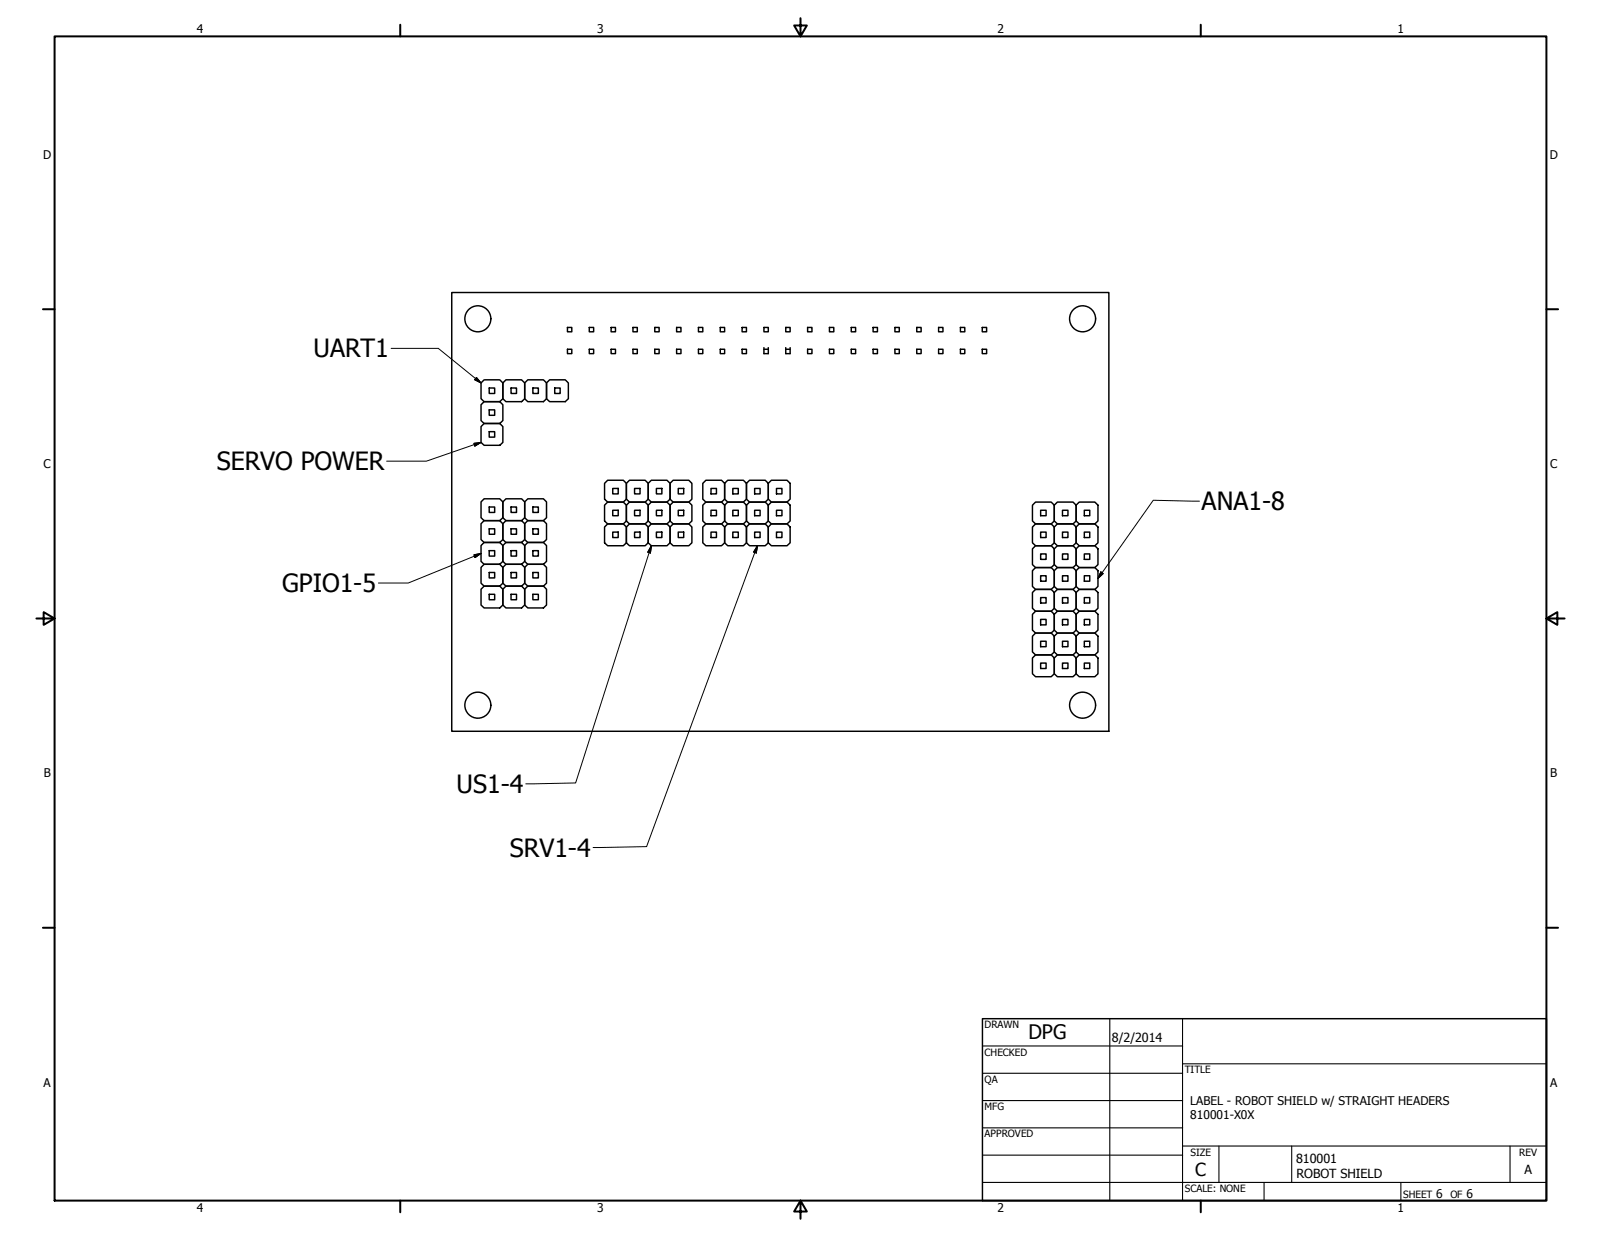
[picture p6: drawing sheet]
<svg xmlns="http://www.w3.org/2000/svg" width="559mm" height="432mm" viewBox="0 0 559 432" stroke-linecap="round" stroke-linejoin="round" font-family="sans-serif">
<!-- layer: Title (ANSI) -->
<g fill="none" stroke="#000" stroke-width=".51">
<path d="M157.7 102.1h229.3v153.2h-229.3zM198.1 114.3h1.5v1.5h-1.5zM205.7 114.3h1.5v1.5h-1.5zM213.3 114.3h1.5v1.5h-1.5zM220.9 114.3h1.5v1.5h-1.5zM228.5 114.3h1.6v1.5h-1.6zM236.2 114.3h1.5v1.5h-1.5zM243.8 114.3h1.5v1.5h-1.5zM251.4 114.3h1.5v1.5h-1.5zM259 114.3h1.5v1.5h-1.5zM266.6 114.3h1.6v1.5h-1.6zM274.3 114.3h1.5v1.5h-1.5z"/>
<path d="M281.9 114.3h1.5v1.5h-1.5zM289.5 114.3h1.5v1.5h-1.5zM297.1 114.3h1.5v1.5h-1.5zM304.7 114.3h1.6v1.5h-1.6zM312.4 114.3h1.5v1.5h-1.5zM320 114.3h1.5v1.5h-1.5zM327.6 114.3h1.5v1.5h-1.5zM335.2 114.3h1.5v1.5h-1.5zM342.8 114.3h1.6v1.5h-1.6zM167.9 133.7l1.1-1.1h5.4l1.1 1.1v5.5l-1.1 1h-5.4l-1.1-1zM170.8 135.4h1.9v2h-1.9zM175.5 133.7l1.1-1.1h5.5l1 1.1v5.5l-1 1h-5.5l-1.1-1z"/>
<path d="M178.4 135.4h1.9v2h-1.9zM183.1 133.7l1.1-1.1h5.5l1.1 1.1v5.5l-1.1 1h-5.5l-1.1-1zM186 135.4h1.9v2h-1.9zM190.8 133.7l1-1.1h5.5l1.1 1.1v5.5l-1.1 1h-5.5l-1-1zM193.6 135.4h1.9v2h-1.9zM198.1 121.9h1.5v1.5h-1.5zM205.7 121.9h1.5v1.5h-1.5zM213.3 121.9h1.5v1.5h-1.5zM220.9 121.9h1.5v1.5h-1.5zM228.5 121.9h1.6v1.5h-1.6zM236.2 121.9h1.5v1.5h-1.5zM243.8 121.9h1.5v1.5h-1.5z"/>
<path d="M251.4 121.9h1.5v1.5h-1.5zM259 121.9h1.5v1.5h-1.5zM266.6 121.3v2.1h1.6v-2.1M266.6 121.9h1.6M274.3 121.3v2.1h1.5v-2.1M274.3 121.9h1.5M281.9 121.9h1.5v1.5h-1.5zM289.5 121.9h1.5v1.5h-1.5zM297.1 121.9h1.5v1.5h-1.5zM304.7 121.9h1.6v1.5h-1.6zM312.4 121.9h1.5v1.5h-1.5zM320 121.9h1.5v1.5h-1.5z"/>
<path d="M327.6 121.9h1.5v1.5h-1.5zM335.2 121.9h1.5v1.5h-1.5zM342.8 121.9h1.6v1.5h-1.6zM167.9 148.9l1.1-1.1h5.4l1.1 1.1v5.5l-1.1 1h-5.4l-1.1-1zM167.9 141.3l1.1-1.1h5.4l1.1 1.1v5.5l-1.1 1h-5.4l-1.1-1zM170.8 150.7h1.9v1.9h-1.9zM170.8 143.1h1.9v1.9h-1.9zM167.9 175.2l1.1-1.1h5.4l1.1 1.1v5.5l-1.1 1h-5.4l-1.1-1zM170.8 177h1.9v1.9h-1.9zM175.5 175.2l1.1-1.1h5.5l1 1.1v5.5l-1 1h-5.5l-1.1-1zM178.4 177h1.9v1.9h-1.9zM183.1 175.2l1.1-1.1h5.5l1.1 1.1v5.5l-1.1 1h-5.5l-1.1-1z"/>
<path d="M186 177h1.9v1.9h-1.9zM211 168.7l1.1-1.1h5.5l1 1.1v5.5l-1 1.1h-5.5l-1.1-1.1zM211 176.3l1.1-1h5.5l1 1v5.6l-1 1h-5.5l-1.1-1zM213.9 170.5h1.9v1.9h-1.9zM213.9 178.1h1.9v1.9h-1.9zM218.6 168.7l1.1-1.1h5.5l1.1 1.1v5.5l-1.1 1.1h-5.5l-1.1-1.1zM218.6 176.3l1.1-1h5.5l1.1 1v5.6l-1.1 1h-5.5l-1.1-1zM221.5 170.5h1.9v1.9h-1.9zM221.5 178.1h1.9v1.9h-1.9zM226.3 168.7l1-1.1h5.5l1.1 1.1v5.5l-1.1 1.1h-5.5l-1-1.1zM226.3 176.3l1-1h5.5l1.1 1v5.6l-1.1 1h-5.5l-1-1zM229.1 170.5h1.9v1.9h-1.9z"/>
<path d="M229.1 178.1h1.9v1.9h-1.9zM233.9 168.7l1-1.1h5.5l1.1 1.1v5.5l-1.1 1.1h-5.5l-1-1.1zM233.9 176.3l1-1h5.5l1.1 1v5.6l-1.1 1h-5.5l-1-1zM236.7 170.5h1.9v1.9h-1.9zM236.7 178.1h1.9v1.9h-1.9zM245.3 168.7l1.1-1.1h5.4l1.1 1.1v5.5l-1.1 1.1h-5.4l-1.1-1.1zM245.3 176.3l1.1-1h5.4l1.1 1v5.6l-1.1 1h-5.4l-1.1-1zM248.2 170.5h1.9v1.9h-1.9zM248.2 178.1h1.9v1.9h-1.9zM252.9 168.7l1.1-1.1h5.5l1 1.1v5.5l-1 1.1h-5.5l-1.1-1.1zM252.9 176.3l1.1-1h5.5l1 1v5.6l-1 1h-5.5l-1.1-1zM255.8 170.5h1.9v1.9h-1.9z"/>
<path d="M255.8 178.1h1.9v1.9h-1.9zM260.5 168.7l1.1-1.1h5.5l1.1 1.1v5.5l-1.1 1.1h-5.5l-1.1-1.1zM260.5 176.3l1.1-1h5.5l1.1 1v5.6l-1.1 1h-5.5l-1.1-1zM263.4 170.5h1.9v1.9h-1.9zM263.4 178.1h1.9v1.9h-1.9zM268.2 168.7l1-1.1h5.5l1.1 1.1v5.5l-1.1 1.1h-5.5l-1-1.1zM268.2 176.3l1-1h5.5l1.1 1v5.6l-1.1 1h-5.5l-1-1zM271 170.5h1.9v1.9h-1.9zM271 178.1h1.9v1.9h-1.9zM360.4 176.3l1-1h5.5l1.1 1v5.6l-1.1 1h-5.5l-1-1zM363.2 178.1h1.9v1.9h-1.9zM368 176.3l1.1-1h5.4l1.1 1v5.6l-1.1 1h-5.4l-1.1-1z"/>
<path d="M370.8 178.1h1.9v1.9h-1.9zM375.6 176.3l1.1-1h5.4l1.1 1v5.6l-1.1 1h-5.4l-1.1-1zM378.5 178.1h1.9v1.9h-1.9zM167.9 198.1l1.1-1.1h5.4l1.1 1.1v5.5l-1.1 1h-5.4l-1.1-1zM167.9 190.4l1.1-1h5.4l1.1 1v5.6l-1.1 1h-5.4l-1.1-1zM167.9 182.8l1.1-1.1h5.4l1.1 1.1v5.5l-1.1 1.1h-5.4l-1.1-1.1zM170.8 199.8h1.9v1.9h-1.9zM170.8 192.2h1.9v1.9h-1.9zM170.8 184.6h1.9v1.9h-1.9zM175.5 198.1l1.1-1.1h5.5l1 1.1v5.5l-1 1h-5.5l-1.1-1zM175.5 190.4l1.1-1h5.5l1 1v5.6l-1 1h-5.5l-1.1-1zM175.5 182.8l1.1-1.1h5.5l1 1.1v5.5l-1 1.1h-5.5l-1.1-1.1z"/>
<path d="M178.4 199.8h1.9v1.9h-1.9zM178.4 192.2h1.9v1.9h-1.9zM178.4 184.6h1.9v1.9h-1.9zM183.1 198.1l1.1-1.1h5.5l1.1 1.1v5.5l-1.1 1h-5.5l-1.1-1zM183.1 190.4l1.1-1h5.5l1.1 1v5.6l-1.1 1h-5.5l-1.1-1zM183.1 182.8l1.1-1.1h5.5l1.1 1.1v5.5l-1.1 1.1h-5.5l-1.1-1.1zM186 199.8h1.9v1.9h-1.9zM186 192.2h1.9v1.9h-1.9zM186 184.6h1.9v1.9h-1.9zM211 184l1.1-1.1h5.5l1 1.1v5.5l-1 1h-5.5l-1.1-1zM213.9 185.7h1.9v1.9h-1.9zM218.6 184l1.1-1.1h5.5l1.1 1.1v5.5l-1.1 1h-5.5l-1.1-1z"/>
<path d="M221.5 185.7h1.9v1.9h-1.9zM226.3 184l1-1.1h5.5l1.1 1.1v5.5l-1.1 1h-5.5l-1-1zM229.1 185.7h1.9v1.9h-1.9zM233.9 184l1-1.1h5.5l1.1 1.1v5.5l-1.1 1h-5.5l-1-1zM236.7 185.7h1.9v1.9h-1.9zM245.3 184l1.1-1.1h5.4l1.1 1.1v5.5l-1.1 1h-5.4l-1.1-1zM248.2 185.7h1.9v1.9h-1.9zM252.9 184l1.1-1.1h5.5l1 1.1v5.5l-1 1h-5.5l-1.1-1zM255.8 185.7h1.9v1.9h-1.9zM260.5 184l1.1-1.1h5.5l1.1 1.1v5.5l-1.1 1h-5.5l-1.1-1zM263.4 185.7h1.9v1.9h-1.9zM268.2 184l1-1.1h5.5l1.1 1.1v5.5l-1.1 1h-5.5l-1-1z"/>
<path d="M271 185.7h1.9v1.9h-1.9zM360.4 184l1-1.1h5.5l1.1 1.1v5.5l-1.1 1h-5.5l-1-1zM360.4 191.6l1-1.1h5.5l1.1 1.1v5.5l-1.1 1h-5.5l-1-1zM360.4 199.2l1-1.1h5.5l1.1 1.1v5.5l-1.1 1h-5.5l-1-1zM363.2 185.7h1.9v1.9h-1.9zM363.2 193.4h1.9v1.9h-1.9zM368 184l1.1-1.1h5.4l1.1 1.1v5.5l-1.1 1h-5.4l-1.1-1zM368 191.6l1.1-1.1h5.4l1.1 1.1v5.5l-1.1 1h-5.4l-1.1-1zM368 199.2l1.1-1.1h5.4l1.1 1.1v5.5l-1.1 1h-5.4l-1.1-1zM370.8 185.7h1.9v1.9h-1.9zM370.8 193.4h1.9v1.9h-1.9zM375.6 184l1.1-1.1h5.4l1.1 1.1v5.5l-1.1 1h-5.4l-1.1-1z"/>
<path d="M375.6 191.6l1.1-1.1h5.4l1.1 1.1v5.5l-1.1 1h-5.4l-1.1-1zM375.6 199.2l1.1-1.1h5.4l1.1 1.1v5.5l-1.1 1h-5.4l-1.1-1zM378.5 185.7h1.9v1.9h-1.9zM378.5 193.4h1.9v1.9h-1.9zM167.9 205.7l1.1-1.1h5.4l1.1 1.1v5.5l-1.1 1h-5.4l-1.1-1zM170.8 207.5h1.9v1.9h-1.9zM175.5 205.7l1.1-1.1h5.5l1 1.1v5.5l-1 1h-5.5l-1.1-1zM178.4 207.5h1.9v1.9h-1.9zM183.1 205.7l1.1-1.1h5.5l1.1 1.1v5.5l-1.1 1h-5.5l-1.1-1zM186 207.5h1.9v1.9h-1.9zM360.4 206.8l1-1.1h5.5l1.1 1.1v5.5l-1.1 1.1h-5.5l-1-1.1zM360.4 214.4l1-1h5.5l1.1 1v5.6l-1.1 1h-5.5l-1-1z"/>
<path d="M363.2 201h1.9v1.9h-1.9zM363.2 208.6h1.9v1.9h-1.9zM363.2 216.2h1.9v1.9h-1.9zM368 206.8l1.1-1.1h5.4l1.1 1.1v5.5l-1.1 1.1h-5.4l-1.1-1.1zM368 214.4l1.1-1h5.4l1.1 1v5.6l-1.1 1h-5.4l-1.1-1zM370.8 201h1.9v1.9h-1.9zM370.8 208.6h1.9v1.9h-1.9zM370.8 216.2h1.9v1.9h-1.9zM375.6 206.8l1.1-1.1h5.4l1.1 1.1v5.5l-1.1 1.1h-5.4l-1.1-1.1zM375.6 214.4l1.1-1h5.4l1.1 1v5.6l-1.1 1h-5.4l-1.1-1zM378.5 201h1.9v1.9h-1.9zM378.5 208.6h1.9v1.9h-1.9z"/>
<path d="M378.5 216.2h1.9v1.9h-1.9zM360.4 222.1l1-1.1h5.5l1.1 1.1v5.5l-1.1 1h-5.5l-1-1zM360.4 229.7l1-1.1h5.5l1.1 1.1v5.5l-1.1 1h-5.5l-1-1zM363.2 223.8h1.9v1.9h-1.9zM363.2 231.5h1.9v1.9h-1.9zM368 222.1l1.1-1.1h5.4l1.1 1.1v5.5l-1.1 1h-5.4l-1.1-1zM368 229.7l1.1-1.1h5.4l1.1 1.1v5.5l-1.1 1h-5.4l-1.1-1zM370.8 223.8h1.9v1.9h-1.9zM370.8 231.5h1.9v1.9h-1.9zM375.6 222.1l1.1-1.1h5.4l1.1 1.1v5.5l-1.1 1h-5.4l-1.1-1zM375.6 229.7l1.1-1.1h5.4l1.1 1.1v5.5l-1.1 1h-5.4l-1.1-1zM378.5 223.8h1.9v1.9h-1.9z"/>
<path d="M378.5 231.5h1.9v1.9h-1.9z"/>
<circle cx="166.8" cy="111.3" r="4.5"/>
<circle cx="377.9" cy="111.3" r="4.5"/>
<circle cx="166.8" cy="246.2" r="4.5"/>
<circle cx="377.9" cy="246.2" r="4.5"/>
</g>
<!-- layer: Visible (ANSI) -->
<g fill="none" stroke="#000" stroke-width=".7">
<path d="M19 12.7h520.8v406.4h-520.8zM139.7 8.6v4.1M279.4 6.3v6.4l-2.2-3.8h4.4l-2.2 3.8M419.1 8.6v4.1M15 107.9h4M539.8 107.9h4M12.7 215.9h6.3l-3.8-2.2v4.4l3.8-2.2M539.8 215.9l3.8 2.2v-4.4l-3.8 2.2h6.3M15 323.8h4M539.8 323.8h4M139.7 419.1v4.1M279.4 419.1l2.2 3.8h-4.4l2.2-3.8v6.3"/>
<path d="M419.1 419.1v4.1"/>
</g>
<!-- layer: Border (ANSI) -->
<g fill="none" stroke="#000" stroke-width=".38">
<path d="M387.3 355.6v63.5M412.7 355.6v63.5M342.9 365.1h69.8M342.9 374.6h69.8M412.7 371.3h127.1M342.9 384.2h69.8M342.9 393.7h69.8M342.9 412.7h196.9M342.9 403.2h69.8M412.7 400h127.1M425.4 400v12.7M441.2 412.7v6.4"/>
<path d="M450.8 400v12.7M488.9 412.7v6.4M527 400v12.7"/>
</g>
<path d="M342.9 355.6h196.9v63.5h-196.9z" fill="none" stroke="#000" stroke-width=".51"/>
<!-- layer: Symbol (ANSI) -->
<path d="M136.5 121.6h16.5l14.9 12.1M166.3 131.8l1.6 1.9-2.2-1.2zM165.4 154.7l2.5-.3-2.2 1.3zM167.9 154.4l-19.1 6.6h-13.9M418.7 174.9l-16.2-.3-19.3 27.3M165.4 193.7l2.5-.5-2.1 1.4zM167.9 193.2l-25.4 10.3h-10.4M227.3 190.5l-.3 2.5-.9-.2zM227.3 190.5l-26.4 82.8-17.4 .3M264.4 190.5l-.4 2.5-1-.3zM264.4 190.5l-38.7 105-18.7 .3M384.2 199.6l.9 .6-1.9 1.7z" fill="none" stroke="#000" stroke-width=".35"/>
<path d="M165.7 132.5l2.2 1.2zM166.3 131.8l1.6 1.9-2.2-1.2zM165.7 155.7l2.2-1.3zM165.4 154.7l2.5-.3-2.2 1.3zM165.8 194.6l2.1-1.4zM165.4 193.7l2.5-.5-2.1 1.4zM227.3 190.5l-.3 2.5zM227.3 190.5l-.3 2.5-.9-.2zM264.4 190.5l-.4 2.5zM264.4 190.5l-.4 2.5-1-.3zM384.2 199.6l-1 2.3zM384.2 199.6l.9 .6-1.9 1.7z" fill="#000" stroke="#000" stroke-width=".35"/>
<g font-size="8.8">
<text x="109.5" y="124.7">UART1</text>
<text x="75.6" y="164.1">SERVO POWER</text>
<text x="419.4" y="178.1">ANA1-8</text>
<text x="98.5" y="206.7">GPIO1-5</text>
<text x="159.4" y="276.8">US1-4</text>
<text x="178" y="299">SRV1-4</text>
</g>
<text font-size="7" x="359" y="362.6">DPG</text>
<text font-size="6.3" x="417.2" y="410.6">C</text>
<g font-size="4.4">
<text x="388.1" y="363.7">8/2/2014</text>
<text x="452.4" y="406">810001</text>
<text x="452.5" y="411.2">ROBOT SHIELD</text>
<text x="532.1" y="409.9">A</text>
</g>
<g font-size="4.2">
<text x="68.7" y="11.7">4</text>
<text x="208.4" y="11.7">3</text>
<text x="348.1" y="11.7">2</text>
<text x="487.8" y="11.7">1</text>
<text x="15.1" y="55.5">D</text>
<text x="540.9" y="55.5">D</text>
<text x="15.2" y="163.4">C</text>
<text x="541" y="163.4">C</text>
<text x="15.3" y="271.4">B</text>
<text x="541.1" y="271.4">B</text>
<text x="15.2" y="379.3">A</text>
<text x="541" y="379.3">A</text>
<text x="415.4" y="385.6">LABEL - ROBOT SHIELD w/ STRAIGHT HEADERS</text>
<text x="415.4" y="390.6">810001-X0X</text>
<text x="501.3" y="418.3">6</text>
<text x="511.8" y="418.3">6</text>
<text x="68.7" y="423.2">4</text>
<text x="208.4" y="423.2">3</text>
<text x="348.1" y="423.2">2</text>
<text x="487.8" y="423.2">1</text>
</g>
<g font-size="3.5">
<text x="343.7" y="358.9">DRAWN</text>
<text x="343.7" y="368.5">CHECKED</text>
<text x="413.5" y="374.6">TITLE</text>
<text x="343.7" y="378">QA</text>
<text x="343.7" y="387.5">MFG</text>
<text x="343.7" y="397.1">APPROVED</text>
<text x="415.5" y="403.4">SIZE</text>
<text x="530.3" y="403.4">REV</text>
<text x="413.5" y="416.1">SCALE: NONE</text>
<text x="489.7" y="418.3">SHEET</text>
<text x="506.2" y="418.3">OF</text>
</g>
</svg>
